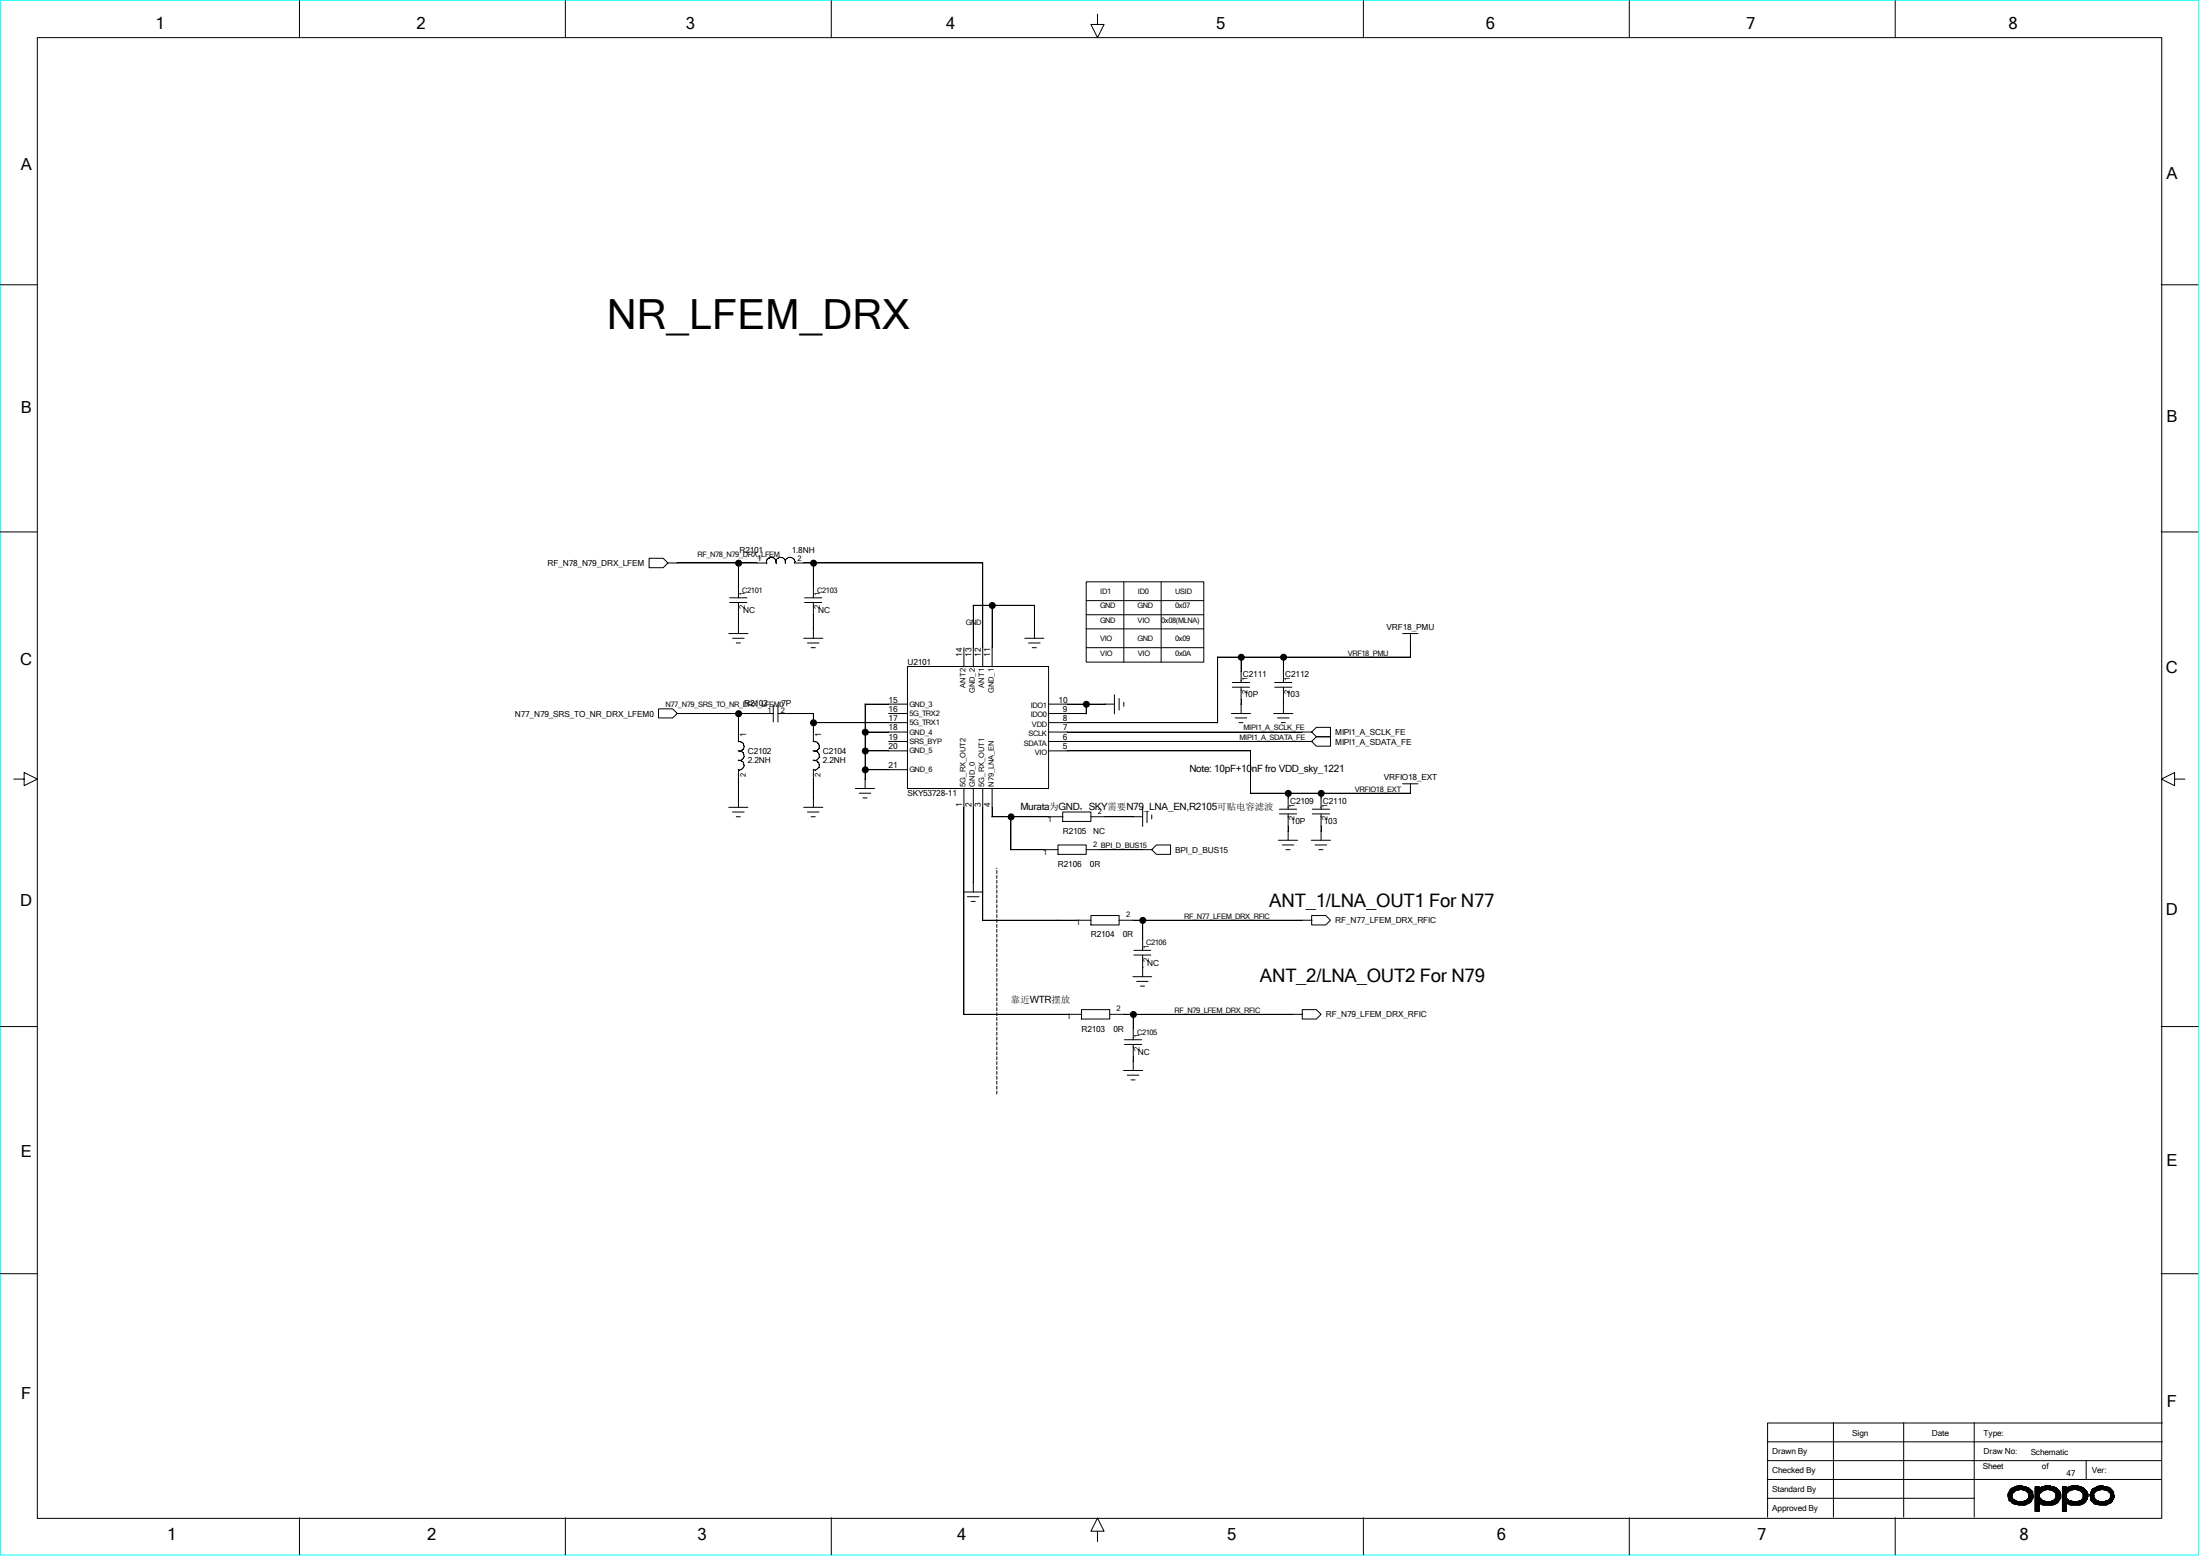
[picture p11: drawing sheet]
<svg xmlns="http://www.w3.org/2000/svg" width="297mm" height="210mm" viewBox="0 0 297 210" stroke-linecap="round" stroke-linejoin="round" font-family="sans-serif">
<path d="M.1 0h296.7v209.9h-296.7z" fill="none" stroke="#0ff" stroke-width=".14"/>
<g fill="none" stroke="#000" stroke-width=".14">
<path d="M5 5.1h286.8v199.8h-286.8zM40.4 .1v5M76.3 .1v5M112.2 .1v5M148.2 1.9v1.4h.9l-.9 1.8-.9-1.8h.9M184.1 .1v5M220 .1v5M255.9 .1v5M0 38.4h5M291.8 38.4h5M0 71.8h5M87.6 75.4h1.9l.7 .6-.7 .6h-1.9z"/>
<path d="M90.1 76h13.4M99.7 76v4.7M103.9 75.2a.68 .68 0 0 1 .9 .6M104 75.2l-.2 .1a.52 .52 0 0 0-.3 .7M105.2 75.2a.68 .68 0 0 1 .8 .6M105.2 75.2l-.1 .1a.52 .52 0 0 0-.3 .7v-.2M106.5 75.2a.64 .64 0 0 1 .8 .8M106.5 75.2l-.2 .1a.52 .52 0 0 0-.3 .7v-.2M107.2 76h25.5v14M109.8 76v4.7M146.6 78.5h15.9v10.9h-15.9zM151.7 78.5v10.9"/>
<path d="M156.8 78.5v10.9M291.8 71.8h5M88.9 95.7h1.9l.6 .6-.6 .6h-1.9zM91.4 96.3h13M98.4 85.5h2.6M98.5 81.3h2.3M98.5 80.7h2.3M98.9 86.1h1.6M99.4 86.8h.5M99.7 81.3v4.2M99.7 96.3v3.8M104.4 95.2v2.3"/>
<path d="M105 96.3h4.8v3.8M105 95.2v2.3M108.5 86.1h2.6M108.6 81.3h2.4M108.6 80.7h2.4M109 86.8h1.6M109.5 87.4h.6M109.8 97.5h12.8M109.8 81.3v4.8M116.8 98.8h5.8M116.8 95h5.8M116.8 95v11.4"/>
<path d="M120 96.3h2.6M122.5 90h19.1v16.4h-19.1zM130.1 87.4v2.6M131.4 81.7h8.3v4.4M131.4 81.7v8.3M133.9 81.7v8.3M138.3 86.1h2.6M138.9 86.8h1.5M139.4 87.4h.5M141.5 98.8h35.6M141.5 96.3h5.1M141.5 97.5h22.9"/>
<path d="M141.5 95h9M146.6 87.4h15.9M146.6 95v1.4M146.6 81.1h15.9M146.6 83h15.9M146.6 84.9h15.9M150.5 93.8v2.6M151.1 94.3v1.5M151.7 94.8v.5M164.3 88.7h26.1M164.4 88.7v8.9M166.2 96.3h2.6"/>
<path d="M166.4 92.8h2.3M166.4 92.1h2.3M166.8 96.9h1.5M167.3 97.5h.5M167.6 88.7v3.4M167.6 92.8v3.5M172 96.3h2.5M172.1 92.8h2.3M172.1 92.1h2.3M172.5 96.9h1.5M173 97.5h.5M173.3 88.7v3.4"/>
<path d="M173.3 92.8v3.5M177.7 99.4h1.9v1.3h-1.9l-.6-.6zM177.7 98.2h1.9v1.2h-1.9l-.6-.6zM189.4 85.5h2M190.4 85.5v3.2M1.9 105.2h1.4v-.9l1.7 .9-1.7 .8v-.8M98.4 109h2.6M98.9 109.6h1.6M99.4 110.2h.5M99.7 100.1a.66 .66 0 0 1 .7 .5 .66 .66 0 0 1-.5 .8M99.7 102.6a.65 .65 0 0 1 .8 .6 .65 .65 0 0 1-.8 .7M99.7 101.3h.1"/>
<path d="M99.7 103.8v5.2M99.7 101.3l.4 .1a.64 .64 0 0 1 .3 .8 .64 .64 0 0 1-.7 .4M108.5 109h2.6M109 109.6h1.6M109.5 110.2h.6M109.8 100.1a.66 .66 0 0 1 .8 .6 .66 .66 0 0 1-.8 .6M109.8 101.3a.66 .66 0 0 1 .8 .7 .66 .66 0 0 1-.8 .6M109.8 102.6a.66 .66 0 0 1 .8 .6 .66 .66 0 0 1-.8 .7M109.8 103.8v5.2M115.5 106.4h2.6M116 107.1h1.6M116.5 107.7h.6"/>
<path d="M116.8 101.3h5.8M116.8 103.9h5.8M120 100.1h2.6M130.1 106.4v30.5M131.4 106.4v14M132.7 106.4v17.8M133.9 110.2h9.6M133.9 106.4v3.9M136.4 114.7h6.5M136.5 110.2v4.5M141.5 100.1h35.6M141.5 101.3h27.3v5.8"/>
<path d="M142.8 114h3.8v1.3h-3.8zM143.5 109.6h3.8v1.3h-3.8zM146.6 114.7h8.9M147.2 110.2h7.1M154.3 109v2.5M154.9 109.5v1.5M155.5 114.7l.6-.7h1.9v1.3h-1.9zM155.5 110v.5M168.8 107.1h21.6M172.6 113.4h2.6M172.7 109.9h2.3M172.7 109.2h2.3"/>
<path d="M173.1 114h1.6M173.6 114.7h.6M173.9 107.1v2.1M173.9 109.9v3.5M177 113.4h2.6M177.2 109.9h2.3M177.2 109.2h2.3M177.5 114h1.6M178.1 114.7h.5M178.4 107.1v2.1M178.4 109.9v3.5M189.4 105.8h2"/>
<path d="M190.4 105.8v1.3M293.6 105.2v-.9l-1.8 .9 1.8 .8v-.8h1.4M0 138.6h5M130.1 120.4h2.6M130.1 136.9h15.9M130.6 121h1.6M131.1 121.7h.6M132.6 124.2h14.7M146 136.3h3.8v1.2h-3.8zM147.3 123.6h3.8v1.2h-3.8zM149.8 136.9h26.1M151 124.2h26.1"/>
<path d="M153 131.8h2.5M153 136.9v3.4M153.1 128.9h2.3M153.1 128.3h2.3M153.5 132.5h1.5M154 133.1h.5M154.3 124.2v4.1M154.3 128.9v2.9M175.8 136.3h1.9l.7 .6-.7 .6h-1.9zM177.1 123.6h1.9l.6 .6-.6 .6h-1.9zM291.8 138.6h5M151.7 144.5h2.6"/>
<path d="M151.8 141h2.3M151.8 140.3h2.3M152.2 145.1h1.6M152.7 145.8h.5M153 141v3.5M0 171.9h5M291.8 171.9h5M238.6 194.6h53.3M238.6 199.7h53.2M238.6 197.1h53.2M247.5 192v12.8M257 192v12.8"/>
<path d="M266.5 192v12.8M281.6 197.1v2.6M291.9 192.1h-53.3v12.7M40.4 204.9v4.9M76.3 204.9v4.9M112.2 204.9v4.9M148.2 206.7h.9l-.9-1.8-.9 1.8h.9v1.4M184.1 204.9v4.9M220 204.9v4.9M238.6 202.2h27.9M255.9 204.9v4.9M271.1 201.6h.6"/>
<path d="M271.1 201.7h.5M271.1 201.8h.5M271.1 202h.5M271.1 202.1h.5M271.2 202.2h.4M271.2 201.3h.8M271.2 202.4h.7M271.2 202.5h.8M271.2 201.5v1M271.2 201.4v.8M271.3 202.6h.8M271.4 201.2v1.4h.6v.4v-.6"/>
<path d="M271.4 201.2v1.3M271.4 201h2.5M271.5 201v1.6v-1.5v.1M271.5 202.2v.4h.7M271.5 201a2.22 2.22 0 0 1 2.9 .3l.1 .8a1.54 1.54 0 0 1-1.7 1l-.9-.1-.7-.5-.1-.8zM271.6 201.6l.5-.4 .7-.2 .7 .2 .4 .4v.6a1.54 1.54 0 0 1-2.3 0zM271.6 200.9v1.8M271.6 200.8h2.2M271.7 200.8v.7M271.7 202.3v.6M271.9 202.5v.5h1.9M271.9 200.8v.7h-.7"/>
<path d="M272 200.7v.5M272 200.7h1.4M272.1 200.7v.5h-.8M272.1 202.6v.4M272.2 200.7v.4M272.2 202.6v.4M272.2 200.6h.8M272.4 200.7v.4M272.4 202.7v.4M272.5 203.1h1M272.5 200.5v.6M272.5 202.7v.4"/>
<path d="M272.6 200.5v.6h-1.3M272.6 202.7v.4M272.8 200.5v.5M272.8 202.7v.4M272.9 200.5v.5M272.9 202.7v.4M273 200.5v.6h1.2M273 202.7v.4M273.1 200.7v.4M273.1 202.7v.4M273.3 200.7v.4M273.3 202.6v.5"/>
<path d="M273.3 202.6h1M273.4 200.7v.4M273.4 202.6v.5M273.4 201.2h.9M273.5 202.6v.4v-.4M273.5 200.7v.5M273.6 201.3h.8M273.6 200.8v.5M273.6 202.4v.6h-1.5M273.7 201.5h.7M273.8 200.8v.7M273.8 202.3v.6"/>
<path d="M273.9 202.2h.5M273.9 201.6h.5M273.9 201.7h.5M273.9 201.8h.6M273.9 202h.6M273.9 202.1h.6M273.9 200.8v.8M273.9 202.2v.7M274 200.9v2h-2.4M274.2 201v1.7h-2.6M274.3 201.2v1.3h-.7M274.4 201.3v1.1h-.7"/>
<path d="M274.7 202.2h.7M274.7 201h3M274.7 201.2h1.2M274.7 201.6h.6M274.7 201.7h.6M274.7 201.8h.6M274.7 202h.6M274.7 202.1h.6M274.7 202.4h.8M274.7 202.5h1M274.7 202.6h1.1M274.7 203h.6"/>
<path d="M274.7 203.1h.6M274.7 200.8h2.9M274.7 200.7h.6M274.7 203.2h.6M274.7 203.4h.6M274.7 203.5h.6M274.7 203.6h.6M274.7 203.8h.6M274.7 203.9h.6M274.8 200.7h.5v.3v-.2l.9-.2h.6l.3 .1a1.21 1.21 0 0 1 1 .9 1.21 1.21 0 0 1-.4 1.3 2.25 2.25 0 0 1-1.4 .2 .83 .83 0 0 1-.9-.2h-.1v1.1h-.5zM274.8 200.7v3.3M274.9 200.7v3.3"/>
<path d="M275 200.7v3.3M275.2 200.7v3.3M275.3 200.7v3.3h-.6M275.3 201.6l.5-.4 .6-.2 .8 .2 .4 .4v.6a1.54 1.54 0 0 1-2.3 0zM275.4 200.8v.8M275.4 202.2v.7M275.5 203h2.1M275.5 200.8v.7h-.8M275.5 202.3v.7M275.6 200.7h1.7M275.7 200.7v.6h-1M275.7 202.4v.6"/>
<path d="M275.8 200.7v.5M275.8 202.6v.5M275.9 200.7v.4M275.9 202.6v.5M276.1 200.5v.6M276.1 202.6v.5M276.1 200.6h.7M276.2 200.5v.6h-1.5M276.2 202.7v.4M276.3 200.5v.6M276.3 202.7v.4M276.4 200.5v.5"/>
<path d="M276.4 202.7v.4M276.6 200.5v.6M276.6 202.7v.4M276.6 201.1h1.2M276.7 200.5v.6M276.7 202.7v.4M276.8 200.5v.6M276.8 202.7v.4M276.9 200.7v.4M276.9 202.6v.5M277 201.2h1M277 202.6h.8"/>
<path d="M277.1 200.7v.4M277.1 202.6v.5M277.2 200.7v.5M277.2 202.6v.5h-1.4M277.3 201.3h.8M277.3 202.5h.7M277.3 200.7v.6M277.3 202.4v.6M277.4 201.5h.7M277.5 200.8v.7M277.5 202.3v.7M277.5 202.2h.7"/>
<path d="M277.5 201.6h.6M277.5 201.7h.7M277.5 201.8h.7M277.5 202.1h.7M277.6 200.8v.8M277.6 202.2v.7M277.7 200.9v2h-3M277.8 201v1.7h-3.1M278 201.2v1.4M278.1 201.3v1.1h-.7M278.2 201.8v.2h-.7M278.4 202.2h.6"/>
<path d="M278.4 201h3M278.4 201.2h1.1M278.4 201.6h.6M278.4 201.7h.6M278.4 201.8h.6M278.4 202h.6M278.4 202.1h.6M278.4 202.4h.7M278.4 202.5h.8M278.4 202.6h1.1M278.4 203h.6M278.4 203.1h.6"/>
<path d="M278.4 200.8h2.9M278.4 200.7h.6M278.4 203.2h.6M278.4 203.4h.6M278.4 203.5h.6M278.4 203.6h.6M278.4 203.8h.6M278.4 203.9h.6M278.5 200.7h.5v.3v-.2h.1a2.02 2.02 0 0 1 2.4 .3l.1 .2a.49 .49 0 0 1 .2 .8 1.18 1.18 0 0 1-1.6 1h-.2a.83 .83 0 0 1-.9-.2h-.1v1.1h-.5zM278.5 200.7v3.3M278.6 200.7v3.3M278.7 200.7v3.3"/>
<path d="M278.8 200.7v3.3M279 200.7v3.3h-.6M279.1 200.8v.7h-.7M279.1 202.3v.6M279.2 203h2.1M279.2 200.7v.6h-.8M279.2 202.4v.6M279.3 200.7h1.7M279.4 200.7v.5M279.4 202.6v.4M279.4 201.2l.7-.2 .8 .2 .4 .4v.6a1.54 1.54 0 0 1-2.3 0v-.6zM279.5 200.7v.4"/>
<path d="M279.5 202.6v.5M279.6 200.5v.6M279.6 202.6v.5M279.7 200.5v.6h-1.3M279.7 202.6v.5M279.9 200.5v.6M279.9 202.7v.4M280 200.5v.5M280 202.7v.4M280.1 200.5v.5M280.1 202.7v.4M280.2 200.5v.5"/>
<path d="M280.2 202.7v.4M280.3 201.1h1.2M280.4 200.5v.6M280.4 202.7v.4M280.5 200.5v.6M280.5 202.7v.4M280.6 200.5v.6M280.6 202.6v.5M280.7 201.2h.9M280.8 200.7v.4M280.8 202.6v.5M280.8 202.6h.7"/>
<path d="M280.9 200.7v.5M280.9 202.6v.5h-1.5M281 201.3h.8M281 202.5h.6M281 200.7v.6M281 202.4v.6M281.1 201.5h.7M281.1 200.8v.7M281.1 202.3v.7M281.2 202.2h.6M281.2 201.6h.7M281.2 201.7h.7"/>
<path d="M281.2 201.8h.7M281.2 202h.7M281.2 202.1h.6M281.3 200.8v2.1M281.4 200.9v2h-3M281.5 201v1.7h-3.1M281.6 201.2v1.4M281.8 201.3v1.1h-.7M282.1 201.7h.6M282.2 201.8h.5M282.2 202h.5M282.2 202.2h.5"/>
<path d="M282.2 201.6h.5M282.2 202.4h.6M282.3 201.3v1.2h.7M282.3 202.1h.4M282.4 201.2h.8M282.4 202.6h.8M282.4 201v1.6M282.5 201h2.4M282.5 200.9v1.8M282.5 201a2.06 2.06 0 0 1 2.8 .3l.2 .8-.4 .6-.8 .4-1.5-.1-.5-.5-.1-.8zM282.6 202.9h2.4M282.7 200.9v2"/>
<path d="M282.7 200.8h2.1M282.8 200.8v.7h-.6M282.8 202.2v.8M282.9 200.8v.5h-.5M282.9 202.3v.7M283 200.7h1.3M283 201.2l.8-.2 .8 .2 .3 .4v.6a1.54 1.54 0 0 1-2.2 0v-.6zM283 200.7v.5M283 202.4v.6M283.2 200.7v.4M283.2 202.6v.4M283.3 200.6h.6"/>
<path d="M283.3 200.7v.4M283.3 202.6v.5M283.4 200.7v.4M283.4 202.7v.4M283.5 200.5v.6h-1M283.5 202.7v.4M283.7 200.5v.6M283.7 202.7v.4M283.8 200.5v.5M283.8 202.7v.4M283.9 200.5v.6M283.9 202.7v.4"/>
<path d="M284 201.1h1.1M284.1 200.7v.4M284.1 202.7v.4M284.2 200.7v.4M284.2 202.7v.4M284.3 200.7v.4M284.3 202.6v.5M284.4 200.7v.4M284.4 202.6v.5h-1M284.5 201.2h.7M284.6 200.7v.5M284.6 202.6v.4h-1.9"/>
<path d="M284.6 201.3h.7M284.6 202.5h.6M284.7 200.8v.5M284.7 202.4v.6M284.8 201.5h.5M284.8 200.8v.7M284.8 202.3v.6M284.9 202.2h.4M284.9 201.6h.4M284.9 201.7h.4M284.9 201.8h.6M284.9 202h.6"/>
<path d="M284.9 202.1h.6M284.9 200.9v2M285.1 201v1.7h-2.6M285.2 201.2v1.4h-.9M285.3 201.3v1.1h-.5"/>
<circle cx="99.7" cy="76" r=".4"/>
<circle cx="109.8" cy="76" r=".4"/>
<circle cx="99.7" cy="96.3" r=".4"/>
<circle cx="109.8" cy="97.6" r=".4"/>
<circle cx="116.8" cy="98.8" r=".4"/>
<circle cx="134" cy="81.7" r=".4"/>
<circle cx="146.7" cy="95.1" r=".4"/>
<circle cx="167.6" cy="88.7" r=".4"/>
<circle cx="173.3" cy="88.7" r=".4"/>
<circle cx="116.8" cy="103.9" r=".4"/>
<circle cx="116.8" cy="101.4" r=".4"/>
<circle cx="136.5" cy="110.3" r=".4"/>
<circle cx="173.9" cy="107.1" r=".4"/>
<circle cx="178.4" cy="107.1" r=".4"/>
<circle cx="153" cy="136.9" r=".4"/>
<circle cx="154.3" cy="124.2" r=".4"/>
</g>
<g fill="#000">
<path d="M108.5 76h1.3z" fill-rule="evenodd"/>
<path d="M99.7 83v1.2z" fill-rule="evenodd"/>
<path d="M109.8 97.5v1.3z" fill-rule="evenodd"/>
<path d="M109.8 96.3v1.2z" fill-rule="evenodd"/>
<path d="M109.8 83v1.9z" fill-rule="evenodd"/>
<path d="M146.6 95v1.3z" fill-rule="evenodd"/>
<path d="M164.4 96.3v1.2z" fill-rule="evenodd"/>
<path d="M167.6 94.4v.6z" fill-rule="evenodd"/>
<path d="M167.6 88.7v1.9z" fill-rule="evenodd"/>
<path d="M173.3 94.4v.6z" fill-rule="evenodd"/>
<path d="M173.3 88.7v1.9z" fill-rule="evenodd"/>
<path d="M190.4 86.8v1.9z" fill-rule="evenodd"/>
<path d="M116.8 103.9v1.3z" fill-rule="evenodd"/>
<path d="M133.9 109v1.2z" fill-rule="evenodd"/>
<path d="M173.9 111.5v.6z" fill-rule="evenodd"/>
<path d="M173.9 107.1v.6z" fill-rule="evenodd"/>
<path d="M178.4 111.5v.6z" fill-rule="evenodd"/>
<path d="M178.4 107.1v.6z" fill-rule="evenodd"/>
<path d="M151.7 136.9h1.3z" fill-rule="evenodd"/>
<path d="M153 136.9v1.9z" fill-rule="evenodd"/>
<path d="M153 124.2h1.3z" fill-rule="evenodd"/>
<path d="M153 142.6v.6z" fill-rule="evenodd"/>
<circle cx="99.7" cy="76" r=".41"/>
<circle cx="109.8" cy="76" r=".41"/>
<circle cx="99.7" cy="96.3" r=".41"/>
<circle cx="109.8" cy="97.6" r=".41"/>
<circle cx="116.8" cy="98.8" r=".41"/>
<circle cx="134" cy="81.7" r=".41"/>
<circle cx="146.7" cy="95.1" r=".41"/>
<circle cx="167.6" cy="88.7" r=".41"/>
<circle cx="173.3" cy="88.7" r=".41"/>
<circle cx="116.8" cy="103.9" r=".41"/>
<circle cx="116.8" cy="101.4" r=".41"/>
<circle cx="136.5" cy="110.3" r=".41"/>
<circle cx="173.9" cy="107.1" r=".41"/>
<circle cx="178.4" cy="107.1" r=".41"/>
<circle cx="153" cy="136.9" r=".41"/>
<circle cx="154.3" cy="124.2" r=".41"/>
</g>
<path d="M134.6 147.7v-30.5" fill="none" stroke="#000" stroke-width=".14" stroke-dasharray=".4 .3"/>
<text font-size="5.6" x="81.9" y="44.4">NR_LFEM_DRX</text>
<g font-size="2.5">
<text x="171.4" y="122.4">ANT_1/LNA_OUT1 For N77</text>
<text x="170.1" y="132.5">ANT_2/LNA_OUT2 For N79</text>
</g>
<g font-size="2.2">
<text x="21" y="3.9">1</text>
<text x="56.2" y="3.9">2</text>
<text x="92.6" y="3.9">3</text>
<text x="127.7" y="3.9">4</text>
<text x="164.2" y="3.9">5</text>
<text x="200.6" y="3.9">6</text>
<text x="235.8" y="3.9">7</text>
<text x="271.1" y="3.9">8</text>
<text x="2.8" y="22.9">A</text>
<text x="292.5" y="24.1">A</text>
<text x="2.8" y="55.8">B</text>
<text x="292.5" y="57">B</text>
<text x="2.7" y="89.7">C</text>
<text x="292.4" y="90.8">C</text>
<text x="2.7" y="122.3">D</text>
<text x="292.4" y="123.5">D</text>
<text x="2.8" y="156.2">E</text>
<text x="292.5" y="157.4">E</text>
<text x="2.8" y="188.8">F</text>
<text x="292.5" y="189.9">F</text>
<text x="22.6" y="207.9">1</text>
<text x="57.7" y="207.9">2</text>
<text x="94.1" y="207.9">3</text>
<text x="129.2" y="207.9">4</text>
<text x="165.7" y="207.9">5</text>
<text x="202.1" y="207.9">6</text>
<text x="237.2" y="207.9">7</text>
<text x="272.6" y="207.9">8</text>
</g>
<g font-size="1.3">
<text x="160.6" y="104.2">Note: 10pF+10nF fro VDD_sky_1221</text>
<text x="137.8" y="109.3">Murata为GND，SKY需要N79_LNA_EN,R2105可贴电容滤波</text>
<text x="136.5" y="135.3">靠近WTR摆放</text>
</g>
<g font-size="1.1">
<text x="73.9" y="76.4">RF_N78_N79_DRX_LFEM</text>
<text x="99.8" y="74.7">R2101</text>
<text x="102.2" y="75.8">1</text>
<text x="106.9" y="74.7">1.8NH</text>
<text x="100.3" y="82.8">NC</text>
<text x="110.4" y="82.8">NC</text>
<text x="122.5" y="89.7">U2101</text>
<text x="129.9" y="88.7" transform="rotate(-90 129.9 88.7)">14</text>
<text x="131.1" y="88.7" transform="rotate(-90 131.1 88.7)">13</text>
<text x="132.4" y="88.7" transform="rotate(-90 132.4 88.7)">12</text>
<text x="133.7" y="88.7" transform="rotate(-90 133.7 88.7)">11</text>
<text x="187.2" y="85">VRF18_PMU</text>
<text x="100.5" y="95.2">R2102</text>
<text x="120" y="94.8">15</text>
<text x="142.9" y="94.8">10</text>
<text x="167.8" y="91.4">C2111</text>
<text x="167.9" y="94.1">10P</text>
<text x="173.5" y="91.4">C2112</text>
<text x="173.7" y="94.1">103</text>
<text x="69.5" y="96.7">N77_N79_SRS_TO_NR_DRX_LFEM0</text>
<text x="100.8" y="99.4" transform="rotate(-90 100.8 99.4)">1</text>
<text x="101" y="101.8">C2102</text>
<text x="110.9" y="99.4" transform="rotate(-90 110.9 99.4)">1</text>
<text x="111.1" y="101.8">C2104</text>
<text x="120" y="98.6">18</text>
<text x="120" y="101.1">20</text>
<text x="120" y="99.9">19</text>
<text x="120" y="97.3">17</text>
<text x="120" y="96.1">16</text>
<text x="143.5" y="96.1">9</text>
<text x="143.5" y="97.3">8</text>
<text x="143.5" y="98.6">7</text>
<text x="143.5" y="99.9">6</text>
<text x="143.5" y="101.1">5</text>
<text x="180.3" y="100.5">MIPI1_A_SDATA_FE</text>
<text x="180.3" y="99.2">MIPI1_A_SCLK_FE</text>
<text x="101" y="103">2.2NH</text>
<text x="111.1" y="103">2.2NH</text>
<text x="120" y="103.7">21</text>
<text x="122.5" y="107.5">SKY53728-11</text>
<text x="186.8" y="105.3">VRFIO18_EXT</text>
<text x="129.9" y="109" transform="rotate(-90 129.9 109)">1</text>
<text x="131.1" y="109" transform="rotate(-90 131.1 109)">2</text>
<text x="132.4" y="109" transform="rotate(-90 132.4 109)">3</text>
<text x="133.7" y="109" transform="rotate(-90 133.7 109)">4</text>
<text x="143.5" y="112.6">R2105</text>
<text x="147.6" y="112.6">NC</text>
<text x="174.2" y="108.5">C2109</text>
<text x="174.3" y="111.2">10P</text>
<text x="178.6" y="108.5">C2110</text>
<text x="178.7" y="111.2">103</text>
<text x="142.8" y="117">R2106</text>
<text x="147.2" y="117">0R</text>
<text x="158.7" y="115.1">BPI_D_BUS15</text>
<text x="180.3" y="124.6">RF_N77_LFEM_DRX_RFIC</text>
<text x="147.3" y="126.5">R2104</text>
<text x="151.6" y="126.5">0R</text>
<text x="154.9" y="130.3">NC</text>
<text x="179" y="137.3">RF_N79_LFEM_DRX_RFIC</text>
<text x="146" y="139.2">R2103</text>
<text x="150.3" y="139.2">0R</text>
<text x="153.6" y="142.4">NC</text>
<text x="239.3" y="196.3">Drawn By</text>
<text x="250.1" y="193.8">Sign</text>
<text x="260.8" y="193.8">Date</text>
<text x="267.8" y="196.3">Draw No:</text>
<text x="267.8" y="193.8">Type:</text>
<text x="274.2" y="196.4">Schematic</text>
<text x="239.3" y="198.8">Checked By</text>
<text x="239.3" y="201.4">Standard By</text>
<text x="239.3" y="203.9">Approved By</text>
<text x="267.7" y="198.3">Sheet</text>
<text x="275.7" y="198.3">of</text>
<text x="279" y="199.2">47</text>
<text x="282.4" y="198.8">Ver:</text>
</g>
<g font-size="1">
<text x="94.1" y="75.1">RF_N78_N79_DRX_LFEM</text>
<text x="107.7" y="75.8">2</text>
<text x="100.2" y="80">C2101</text>
<text x="100.5" y="82.2" transform="rotate(-90 100.5 82.2)">2</text>
<text x="100.5" y="80.5" transform="rotate(-90 100.5 80.5)">1</text>
<text x="110.3" y="80">C2103</text>
<text x="110.7" y="82.2" transform="rotate(-90 110.7 82.2)">2</text>
<text x="110.7" y="80.5" transform="rotate(-90 110.7 80.5)">1</text>
<text x="148.5" y="82.1">GND</text>
<text x="148.5" y="80.2">ID1</text>
<text x="153.6" y="82.1">GND</text>
<text x="153.6" y="80.2">ID0</text>
<text x="158.7" y="82.1">0x07</text>
<text x="158.7" y="80.2">USID</text>
<text x="130.4" y="84.3">GND</text>
<text x="148.5" y="84">GND</text>
<text x="148.5" y="86.6">VIO</text>
<text x="148.5" y="88.5">VIO</text>
<text x="153.6" y="84">VIO</text>
<text x="153.6" y="86.6">GND</text>
<text x="153.6" y="88.5">VIO</text>
<text x="156.8" y="84">0x08(MLNA)</text>
<text x="158.7" y="86.6">0x09</text>
<text x="158.7" y="88.5">0x0A</text>
<text x="181.9" y="88.5">VRF18_PMU</text>
<text x="89.8" y="95.5">N77_N79_SRS_TO_NR_DRX_LFEM07P</text>
<text x="122.8" y="95.4">GND_3</text>
<text x="130.3" y="92.8" transform="rotate(-90 130.3 92.8)">ANT2</text>
<text x="131.6" y="93.6" transform="rotate(-90 131.6 93.6)">GND_2</text>
<text x="132.9" y="92.8" transform="rotate(-90 132.9 92.8)">ANT1</text>
<text x="134.2" y="93.6" transform="rotate(-90 134.2 93.6)">GND_1</text>
<text x="139.1" y="95.6">IDO1</text>
<text x="168.4" y="93.6" transform="rotate(-90 168.4 93.6)">2</text>
<text x="168.4" y="91.9" transform="rotate(-90 168.4 91.9)">1</text>
<text x="174.1" y="93.6" transform="rotate(-90 174.1 93.6)">2</text>
<text x="174.1" y="91.9" transform="rotate(-90 174.1 91.9)">1</text>
<text x="103.6" y="96.2">1</text>
<text x="105.4" y="96.2">2</text>
<text x="122.8" y="96.6">5G_TRX2</text>
<text x="122.8" y="97.9">5G_TRX1</text>
<text x="122.8" y="100.4">SRS_BYP</text>
<text x="122.8" y="101.7">GND_5</text>
<text x="122.8" y="99.1">GND_4</text>
<text x="138.2" y="100.6">SDATA</text>
<text x="138.9" y="99.4">SCLK</text>
<text x="139.1" y="96.8">IDO0</text>
<text x="139.3" y="98.1">VDD</text>
<text x="139.7" y="101.9">VIO</text>
<text x="167.3" y="99.9">MIPI1_A_SDATA_FE</text>
<text x="167.9" y="98.6">MIPI1_A_SCLK_FE</text>
<text x="100.7" y="104.8" transform="rotate(-90 100.7 104.8)">2</text>
<text x="110.8" y="104.8" transform="rotate(-90 110.8 104.8)">2</text>
<text x="122.8" y="104.2">GND_6</text>
<text x="130.3" y="106.2" transform="rotate(-90 130.3 106.2)">5G_RX_OUT2</text>
<text x="131.6" y="106.2" transform="rotate(-90 131.6 106.2)">GND_0</text>
<text x="132.9" y="106.2" transform="rotate(-90 132.9 106.2)">5G_RX_OUT1</text>
<text x="134.2" y="106.2" transform="rotate(-90 134.2 106.2)">N79_LNA_EN</text>
<text x="182.9" y="106.8">VRFIO18_EXT</text>
<text x="141.5" y="110.9">1</text>
<text x="148.2" y="109.8">2</text>
<text x="174.8" y="110.7" transform="rotate(-90 174.8 110.7)">2</text>
<text x="174.8" y="109" transform="rotate(-90 174.8 109)">1</text>
<text x="179.2" y="110.7" transform="rotate(-90 179.2 110.7)">2</text>
<text x="179.2" y="109" transform="rotate(-90 179.2 109)">1</text>
<text x="140.8" y="115.4">1</text>
<text x="147.6" y="114.3">2 BPI_D_BUS15</text>
<text x="145.3" y="124.9">1</text>
<text x="152" y="123.8">2</text>
<text x="159.9" y="124">RF_N77_LFEM_DRX_RFIC</text>
<text x="154.7" y="127.6">C2106</text>
<text x="155.1" y="129.8" transform="rotate(-90 155.1 129.8)">2</text>
<text x="155.1" y="128.1" transform="rotate(-90 155.1 128.1)">1</text>
<text x="144" y="137.6">1</text>
<text x="150.7" y="136.5">2</text>
<text x="158.6" y="136.7">RF_N79_LFEM_DRX_RFIC</text>
<text x="153.5" y="139.7">C2105</text>
<text x="153.8" y="141.9" transform="rotate(-90 153.8 141.9)">2</text>
<text x="153.8" y="140.1" transform="rotate(-90 153.8 140.1)">1</text>
</g>
</svg>
